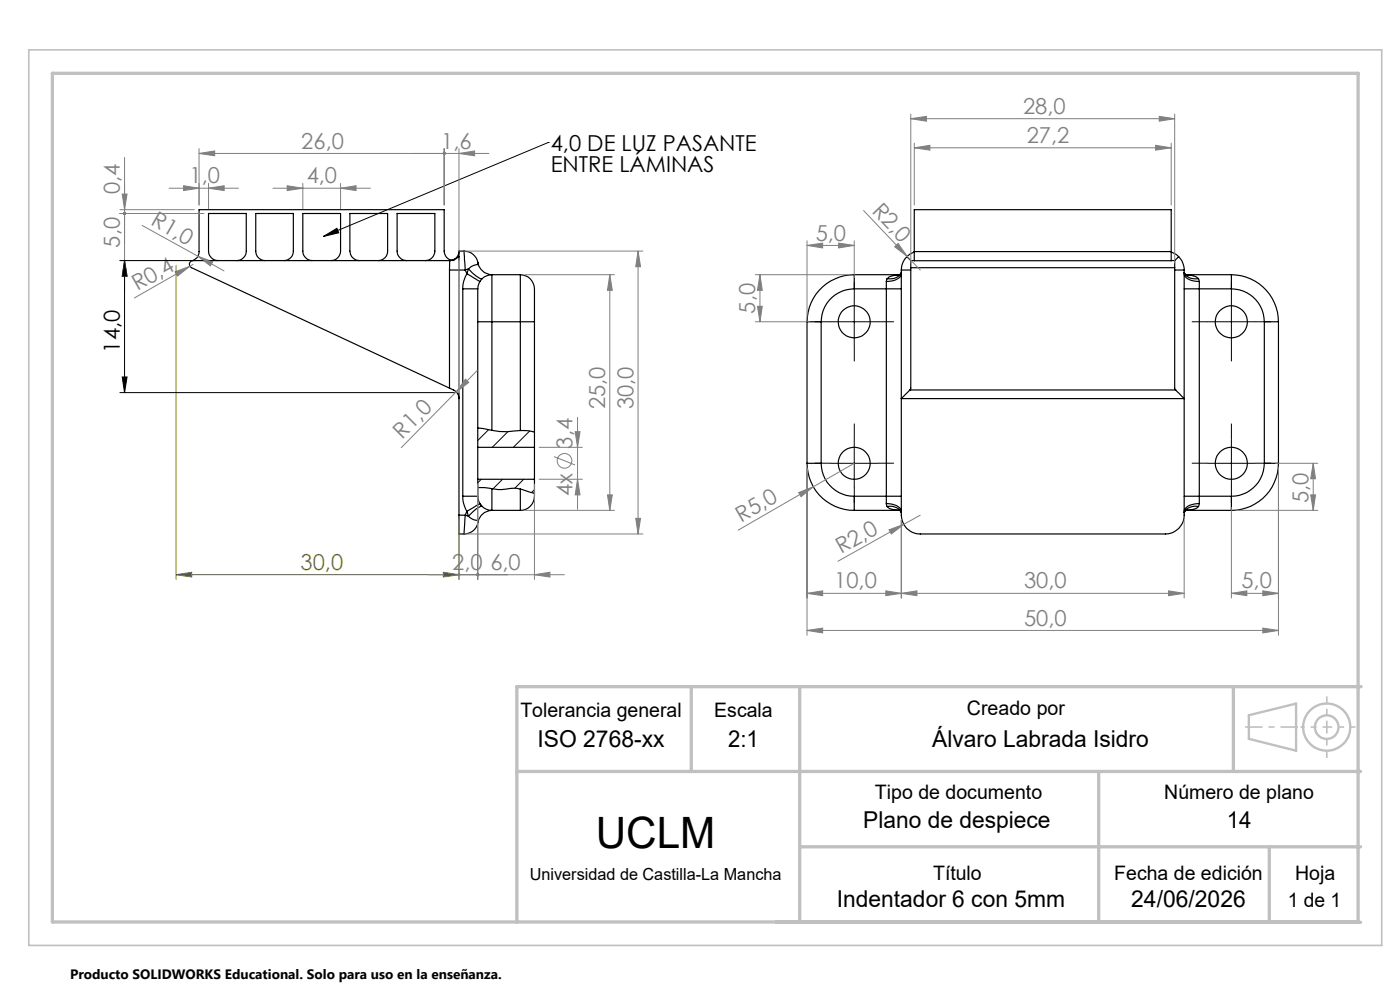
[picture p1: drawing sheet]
<svg xmlns="http://www.w3.org/2000/svg" width="297mm" height="210mm" viewBox="0 0 297 210" stroke-linecap="round" stroke-linejoin="round" font-family="sans-serif">
<g fill="none" stroke="#000" stroke-width=".25">
<path d="M46.2 55.3a2.05 2.05 0 0 1-2-2v-8h8v8a2.05 2.05 0 0 1-2 2M56.2 55.3a1.99 1.99 0 0 1-1.9-2v-8h7.9v8a1.99 1.99 0 0 1-1.9 2M66.3 55.3a2.05 2.05 0 0 1-2.1-2v-8h8v8a2.05 2.05 0 0 1-2 2M76.2 55.3a2.05 2.05 0 0 1-2-2v-8h8v8a1.99 1.99 0 0 1-1.9 2M86.3 55.3a2.05 2.05 0 0 1-2.1-2v-8h8.1v8a2.05 2.05 0 0 1-2.1 2M95.4 57.3h2M95.4 57.3v25M95.4 55.3v2M95.4 55.3h-54.4a.79 .79 0 0 0-.8 .6 .79 .79 0 0 0 .4 .9l54.8 25.5M95.8 55.2a2.05 2.05 0 0 1-1.6-1.9v-8.8h-52v8.9a1.93 1.93 0 0 1-1.4 1.9M95.8 55.2l-.4 .1M97.4 54.5v2.8"/>
<path d="M97.4 53.3v1.2M97.4 54.5l-1 .6-1 .2M97.4 53.3a1.97 1.97 0 0 1-1.6 1.9M97.4 53.3h1.1M97.4 57.3h1.3M97.4 57.3v52M98.5 53.3l.2 4M98.5 53.3a3 3 0 0 1 2.9 2.4M98.7 57.3l.4 .8M99.1 58.1l2.7 1.6M99.1 58.1a6 6 0 0 0-.9 3.2M99.4 57a6.4 6.4 0 0 0 2.8 2.2l.1-.1"/>
<path d="M99.4 57l-.7 .3M99.4 57l-.3 1.1M101.4 55.7a2.96 2.96 0 0 0 3 2.6M101.4 55.7v.4a2.95 2.95 0 0 0-2 .9M104.4 58.3v10M104.4 58.3a3 3 0 0 0-3 3M104.4 58.3h6M110.4 58.3a3.2 3.2 0 0 1 3 3.8v6.2M110.4 58.3v10M181.2 58.3a10 10 0 0 0-10 10M181.2 58.3v3M181.2 58.3h9.7"/>
<path d="M188 59.7v1.6M188.2 59.1l-.2 .6M190.8 58.3l-2.1 .4-.5 .4M191.2 57.3h2M191.2 57.3v52a4 4 0 0 0 4 4h52a4 4 0 0 0 4-4v-52M191.2 58.1a2.49 2.49 0 0 1-2.6 1.6h-.6M191.2 57.8a2.63 2.63 0 0 1-3 1.3M191.2 57.8l-.5 .6M192.4 54.5a4.1 4.1 0 0 0-1.2 2.8M192.4 54.5l.8 .8M193.2 55.3v1.5M193.2 56.8v25.5l-.2 .4"/>
<path d="M193.2 56.8h56M193.2 55.3h.8M194 53.4v1.9h54.5v-1.9M194 53.5l-1 .4-.6 .6M194 53.4h54.5M194 53.4v-8.9h54.5v8.9M248.5 53.5l.9 .4 .6 .6M248.5 55.3h.7M249.2 55.3v1.5M249.2 56.8v25.5l.2 .4M249.2 57.3h2M250 54.5a4.1 4.1 0 0 1 1.2 2.8"/>
<path d="M250 54.5l-.8 .8M251.2 58.1a2.49 2.49 0 0 0 2.7 1.6h.5M251.6 58.3h9.6M251.6 58.3l2.1 .4 .5 .4M251.7 58.4l-.5-.6a2.65 2.65 0 0 0 3 1.3M254.2 59.1l.2 .6M254.4 59.7v1.6M261.2 58.3v3M261.2 58.3a10 10 0 0 1 10 10M98.2 61.3h3.2M98.2 61.3v44M101.4 68.3h3"/>
<path d="M101.4 61.3v7M101.4 68.3v26.6M104.4 68.3h6M104.4 68.3v23M110.4 68.3h3M110.4 68.3v23M113.4 68.3v26.6M171.2 68.3h3M171.2 68.3v30M174.2 68.3v30M181.2 61.3a7 7 0 0 0-7 7M181.2 61.3h6.8"/>
<path d="M188 61.3h3.2M188 61.3v44M251.2 61.3h3.2M254.4 61.3v44M254.4 61.3h6.8M261.2 61.3a7 7 0 0 1 7 7M268.2 68.3h3M268.2 68.3v30M271.2 68.3v30M95.4 82.3a2.5 2.5 0 0 1 2 2.3M101.4 90.8l3 .5M101.4 94.9v6.8"/>
<path d="M101.4 94.9h12M104.4 91.3a17.3 17.3 0 0 0 6 0M110.4 91.3l1.6 .1 1.4 .2M113.4 94.9v6.8M171.2 98.3h3M171.2 98.3a10 10 0 0 0 10 10M174.2 98.3a7 7 0 0 0 7 7M193 82.7l-1.8 1.9h60l-1.8-1.9M193 82.7h56.4M268.2 98.3a7 7 0 0 1-7 7M268.2 98.3h3M271.2 98.3a10 10 0 0 1-10 10"/>
<path d="M97.4 109.3v4h1.1M97.4 109.3h1.3M98.2 105.3h3.2M98.2 105.3a6 6 0 0 0 .9 3.2M98.7 109.3l.7 .2M98.7 109.3l-.2 4M99.1 108.5l2.7-1.7 .5 .6h-.1a6.4 6.4 0 0 0-2.8 2.1M99.1 108.5l.3 1M99.1 108.5l-.4 .8M99.4 109.5l.8 .6 1.3 .3-.1 .4M101.4 105.3a3 3 0 0 0 3 3M101.4 103.4v1.9"/>
<path d="M101.4 103.4h1.3l1.7 .3M101.4 101.7v1.7M101.4 101.7h12M101.4 110.8a2.93 2.93 0 0 1-2.9 2.5M104.4 103.7v4.6M104.4 103.7a20.6 20.6 0 0 0 5.1-.1l.9 .1M104.4 108.3a3 3 0 0 0-3 2.5M104.4 108.3h6M110.4 103.7v4.6M110.4 103.7l3 .9M113.4 104.6v.4a3.1 3.1 0 0 1-3 3.3M113.4 101.7v2.9"/>
<path d="M181.2 105.3v3M181.2 105.3h6.8M181.2 108.3h9.7M188 105.3h3.2M188 105.3v1.5M188 106.8a3.3 3.3 0 0 1 3.2 1.4v.3M188 106.8l.2 .6M188.2 107.4a2.57 2.57 0 0 1 3 1.3l-.5-.5M188.2 107.4l.5 .5 2.1 .3M251.2 105.3h3.2M251.6 108.3h9.6M251.7 108.2l-.5 .6"/>
<path d="M254.2 107.4a2.58 2.58 0 0 0-3 1.3M254.2 107.4a2.83 2.83 0 0 1-2.6 .8M254.4 105.3v1.5M254.4 106.8a2.95 2.95 0 0 0-3.2 1.7M254.4 106.8l-.2 .6M254.4 105.3h6.8M261.2 105.3v3"/>
<circle cx="181.2" cy="68.3" r="3.4"/>
<circle cx="261.2" cy="68.3" r="3.4"/>
<circle cx="181.2" cy="98.3" r="3.4"/>
<circle cx="261.2" cy="98.3" r="3.4"/>
</g>
<g fill="none" stroke="#000" stroke-width=".21">
<path d="M116.3 30.2h.1M116.3 30.2l-47.7 20M25.4 55.3h71M26.4 55.3l.6 3.3h-1.1zM26.4 55.3v28M68.6 50.2l2.9-1.8 .4 1zM25.9 80h1.1l-.6 3.3zM176.2 68.3h10M181.2 63.3v10M256.2 68.3h10M261.2 63.3v10M25.4 83.3h71"/>
<path d="M103.6 91.1l-2.2 2.3M107.7 91.6l-3.3 3.3M112.4 91.4l-3.5 3.5M176.2 98.3h10M181.2 93.3v10M256.2 98.3h10M261.2 93.3v10M102.1 101.7l-.7 .7M106.6 101.7l-2 2M111.1 101.7l-1.9 1.9M113.4 103.9l-.7 .6"/>
</g>
<g fill="none" stroke="#808080" stroke-width=".21">
<path d="M26.4 33.4v28.2M35.9 39.9h14.7M38.9 39.4l3.3 .5-3.3 .5zM42.2 32.6l3.3-.6v1zM42.2 31.5v12M42.2 32.6h61.5M44.2 39.9l3.4-.5v1zM44.2 38.9v5.4M57.9 39.9h20.7M60.9 39.4l3.3 .5-3.3 .5zM64.2 38.9v5.4M72.2 39.9l3.3-.5v1z"/>
<path d="M72.2 38.9v5.4M94.2 31.5v12M97.4 32.6l3.3-.6v1zM97.4 31.5v21.9M193.2 25.2l3.3-.5v1zM193.2 24.2v31.6M193.2 25.2h56M194 31.4l3.3-.6v1zM194 30.4v13.1M194 31.4h54.5M245.1 30.8l3.4 .6-3.4 .4zM245.9 24.7l3.3 .5-3.3 .5z"/>
<path d="M248.5 30.4v13.1M249.2 24.2v31.6M25.4 44.5h15.8M25.4 45.3h17.9M25.4 55.3h14.6M25.9 41.2h1.1l-.6 3.3zM26.4 55.3l.6 3.3h-1.1zM30.2 47.8l11.8 6.6M37.1 57.7l3.2-1.2-2.6 2.1zM40.3 56.5l-11.8 6.7M41 56.1l-.7 .4M42 54.4l3.1 1.1-.5 .9z"/>
<path d="M42 54.4l5.5 3.1M98.4 53.3h38M111.4 58.3h19M129.4 58.3l.5 3.3h-1zM129.4 58.3v50M135.4 53.3l.5 3.3h-1zM135.4 53.3v60M160.2 58.3h20M161.2 58.3l.5 3.3h-1zM161.2 58.3v10M171.2 52.1l3.3-.5v1zM171.2 51.1v16.2"/>
<path d="M171.2 52.1h10M177.9 51.6l3.3 .5-3.3 .5zM181.2 51.1v7.8M183.2 44.7l9.2 9.7M189.8 52.3l.7-.7 1.9 2.8zM192.4 54.4l2.8 2.9M193.3 53.8h-.2M101.2 78.6l-16.1 16.4M160.2 68.3h11.6M160.7 65h1l-.5 3.3zM98.7 80.4l.7 .7-2.6 2zM114.4 94.9h9.1"/>
<path d="M117.5 96.9l4.5 1.7M122 91.6h1l-.5 3.3zM122.5 88.5v19.5M171.2 99.3v35.5M181.2 98.3l-8.7 4.9M270.6 98.3h9M271.2 99.3v35.5M278.6 98.3l.5 3.3h-1zM278.6 98.3v10M97.4 110.3v12.6M98.4 113.3h38M101.4 102.7v20.2"/>
<path d="M111.4 108.3h19M113.4 102.7v20.2M114.4 101.7h9.1M122.5 101.7l.5 3.3h-1zM128.9 105h1l-.5 3.3zM134.9 110h1l-.5 3.3zM169.4 104.5l3.1-1.3-2.6 2.2zM172.5 103.2l-15.9 9.3M188.6 112.4l3.1-1.2-2.6 2.1zM191.2 110.3v16.6M191.7 111.2l-13.9 7.9M195.2 109.3l-3.5 1.9"/>
<path d="M251.2 110.3v16.6M261.2 107.7v19.2M262.2 108.3h17.4M278.1 105h1l-.5 3.3zM91 121.9h28.7M113.4 121.9l3.3-.5v1zM171.2 133.7l3.3-.5v1.1zM171.2 125.9l3.3-.6v1.1zM171.2 133.7h100M171.2 125.9h80M187.9 125.3l3.3 .6-3.3 .5zM191.2 125.9l3.3-.6v1.1z"/>
<path d="M247.9 125.3l3.3 .6-3.3 .5zM261.2 125.9l3.3-.6v1.1zM261.2 125.9h10M267.9 133.2l3.3 .5-3.3 .6zM267.9 125.3l3.3 .6-3.3 .5z"/>
<circle cx="119.8" cy="97.7" r="1.55"/>
</g>
<path d="M37.4 56.3v66.6M97.4 110.3v12.6M37.4 121.9l3.3-.5v1zM37.4 121.9h60M94.1 121.4l3.3 .5-3.3 .5z" fill="none" stroke="#808000" stroke-width=".21"/>
<g fill="none" stroke="#c0c0c0" stroke-width=".5">
<path d="M264.9 151.7l10.1-2.4v9.9l-10.1-2.5z"/>
<circle cx="281.4" cy="154.2" r="2.5"/>
<circle cx="281.5" cy="154.2" r="5"/>
</g>
<g fill="none" stroke="#000" stroke-width=".21" stroke-dasharray="15.2 1.3 1.3 1.3" stroke-linecap="butt">
<path d="M176.2 68.3h-3.4M181.2 63.3v-3.4M181.2 73.3v3.4M186.2 68.3h3.4M256.2 68.3h-3.4M261.2 63.3v-3.4M261.2 73.3v3.4M266.2 68.3h3.4M176.2 98.3h-3.4M181.2 93.3v-3.4M186.2 98.3h3.4M256.2 98.3h-3.4"/>
<path d="M261.2 93.3v-3.4M266.2 98.3h3.4M181.2 103.3v3.4M261.2 103.3v3.4"/>
</g>
<path d="M281.5 154.2v-6.5M281.5 154.2v6.6" fill="none" stroke="#c0c0c0" stroke-width=".35" stroke-dasharray="15.2 1.3 1.3 1.3" stroke-dashoffset="13.9" stroke-linecap="butt"/>
<path d="M281.5 154.2h6" fill="none" stroke="#c0c0c0" stroke-width=".35" stroke-dasharray="15.2 1.3 1.3 1.3" stroke-dashoffset="14.1" stroke-linecap="butt"/>
<path d="M281.5 154.2h-5.6" fill="none" stroke="#c0c0c0" stroke-width=".35" stroke-dasharray="15.2 1.3 1.3 1.3" stroke-dashoffset="14.4" stroke-linecap="butt"/>
<path d="M275.4 154.2h-11.3" fill="none" stroke="#c0c0c0" stroke-width=".35" stroke-dasharray="15.2 1.3 1.3 1.3" stroke-dashoffset="11.5" stroke-linecap="butt"/>
<path d="M97.4 55.3v28" fill="none" stroke="#c0c0c0" stroke-width=".21"/>
<path d="M6.1 10.6h287v189.9h-287z" fill="none" stroke="#c0c0c0" stroke-width=".35"/>
<path d="M11.1 15.5h277v180.1h-277zM146.6 145.7v17.9M169.7 145.7v49.9M261.7 145.7v17.9M288.7 145.7h-179.1v49.9M109.6 163.6h179M169.7 179.6h118.9M233.1 163.6v32M269.3 179.6v16M262.2 195.6h26.4" fill="none" stroke="#c0c0c0" stroke-width=".7"/>
<path d="M68.6 50.2l2.9-1.8 .4 1z" fill="#000"/>
<path d="M37.4 121.9l3.3-.5v1zM94.1 121.4l3.3 .5-3.3 .5z" fill="#808000"/>
<g fill="#808080">
<path d="M189.8 52.3l.7-.7 1.9 2.8z"/>
<path d="M42 54.4l3.1 1.1-.5 .9z"/>
<path d="M188.6 112.4l3.1-1.2-2.6 2.1z"/>
<path d="M37.1 57.7l3.2-1.2-2.6 2.1z"/>
<path d="M169.4 104.5l3.1-1.3-2.6 2.2z"/>
<path d="M98.7 80.4l.7 .7-2.6 2z"/>
<path d="M177.9 51.6l3.3 .5-3.3 .5zM171.2 52.1l3.3-.5v1zM44.2 39.9l3.4-.5v1zM38.9 39.4l3.3 .5-3.3 .5z"/>
<path d="M171.2 133.7l3.3-.5v1.1zM267.9 133.2l3.3 .5-3.3 .6zM191.2 125.9l3.3-.6v1.1zM247.9 125.3l3.3 .6-3.3 .5zM171.2 125.9l3.3-.6v1.1zM187.9 125.3l3.3 .6-3.3 .5zM261.2 125.9l3.3-.6v1.1zM267.9 125.3l3.3 .6-3.3 .5zM193.2 25.2l3.3-.5v1zM245.9 24.7l3.3 .5-3.3 .5zM42.2 32.6l3.3-.6v1zM94 32.3a.34 .34 0 0 0 .1 .5 .34 .34 0 0 0 .5-.2h-.4h.4a.35 .35 0 0 0-.2-.4 .35 .35 0 0 0-.4 .1zM94 32.3a.34 .34 0 0 0 .1 .5 .34 .34 0 0 0 .5-.2h-.4h.4a.35 .35 0 0 0-.2-.4 .35 .35 0 0 0-.4 .1zM97.4 32.6l3.3-.6v1zM60.9 39.4l3.3 .5-3.3 .5zM72.2 39.9l3.3-.5v1zM97.2 121.6a.34 .34 0 0 0 0 .6 .34 .34 0 0 0 .5-.3h-.3h.3a.35 .35 0 0 0-.2-.3 .35 .35 0 0 0-.3 0zM101.2 121.6l-.2 .3h.4h-.4a.34 .34 0 0 0 .5 .3 .34 .34 0 0 0 .2-.5 .34 .34 0 0 0-.5-.1zM101.1 121.6a.34 .34 0 0 0 .1 .6 .34 .34 0 0 0 .5-.3h-.3h.3a.33 .33 0 0 0-.2-.3 .33 .33 0 0 0-.4 0zM113.4 121.9l3.3-.5v1z"/>
<path d="M194 31.4l3.3-.6v1zM245.1 30.8l3.4 .6-3.4 .4z"/>
<path d="M160.7 65h1l-.5 3.3zM161.2 58.3l.5 3.3h-1z"/>
<path d="M278.6 98.3l.5 3.3h-1zM278.1 105h1l-.5 3.3zM25.9 41.2h1.1l-.6 3.3zM26.1 45.1a.34 .34 0 0 0 .2 .5 .34 .34 0 0 0 .4-.3 .34 .34 0 0 0-.3-.4v.4v-.4zM26.2 45a.34 .34 0 0 0-.1 .4 .34 .34 0 0 0 .3 .2v-.3v.3a.34 .34 0 0 0 .3-.5 .34 .34 0 0 0-.5-.1zM26.4 55.3l.6 3.3h-1.1zM129.4 58.3l.5 3.3h-1zM128.9 105h1l-.5 3.3zM135.4 53.3l.5 3.3h-1zM134.9 110h1l-.5 3.3zM122 91.6h1l-.5 3.3zM122.5 101.7l.5 3.3h-1z"/>
</g>
<path d="M26.4 55.3l.6 3.3h-1.1zM25.9 80h1.1l-.6 3.3z" fill="#000"/>
<text font-size="9.2" x="126.4" y="179.9">UCLM</text>
<g font-size="4.9">
<text x="114" y="158.5">ISO 2768-xx</text>
<text x="154.5" y="158.5">2:1</text>
<text x="197.8" y="158.5">Álvaro Labrada Isidro</text>
<text x="183.1" y="175.6">Plano de despiece</text>
<text x="260.2" y="175.6">14</text>
<text x="177.6" y="192.4">Indentador 6 con 5mm</text>
<text x="240" y="192.4">24/06/2026</text>
</g>
<g font-size="4.7" fill="#808080">
<text x="217" y="24.2">28,0</text>
<text x="63.9" y="31.5">26,0</text>
<text x="93.6" y="31.5">1,6</text>
<text x="217.8" y="30.3">27,2</text>
<text x="25.4" y="41.1" transform="rotate(-90 25.4 41.1)">0,4</text>
<text x="40.2" y="38.9">1,0</text>
<text x="65.1" y="38.9">4,0</text>
<text x="31.8" y="47.6" transform="rotate(30 31.8 47.6)">R1,0</text>
<text x="184.8" y="44.9" transform="rotate(46 184.8 44.9)">R2,0</text>
<text x="25.4" y="52.5" transform="rotate(-90 25.4 52.5)">5,0</text>
<text x="173" y="51">5,0</text>
<text x="29.2" y="61.8" transform="rotate(-30 29.2 61.8)">R0,4</text>
<text x="160.2" y="66.5" transform="rotate(-90 160.2 66.5)">5,0</text>
<text x="128.4" y="86.8" transform="rotate(-90 128.4 86.8)">25,0</text>
<text x="134.4" y="86.8" transform="rotate(-90 134.4 86.8)">30,0</text>
<text x="85.4" y="93.3" transform="rotate(-45 85.4 93.3)">R1,0</text>
<text x="121.5" y="95.2" transform="rotate(-90 121.5 95.2)">3,4</text>
<text x="121.5" y="105.3" transform="rotate(-90 121.5 105.3)">4x</text>
<text x="277.6" y="106.7" transform="rotate(-90 277.6 106.7)">5,0</text>
<text x="157.2" y="110.9" transform="rotate(-30 157.2 110.9)">R5,0</text>
<text x="178.4" y="117.6" transform="rotate(-29 178.4 117.6)">R2,0</text>
<text x="95.9" y="120.9">2,0</text>
<text x="104" y="120.9">6,0</text>
<text x="177" y="124.8">10,0</text>
<text x="217.2" y="124.8">30,0</text>
<text x="263.4" y="124.8">5,0</text>
<text x="217.2" y="132.7">50,0</text>
</g>
<g font-size="4.7">
<text x="116.8" y="32">4,0 DE LUZ PASANTE</text>
<text x="116.8" y="36.5">ENTRE LÁMINAS</text>
<text x="25.4" y="74.8" transform="rotate(-90 25.4 74.8)">14,0</text>
</g>
<text font-size="4.7" fill="#808000" x="63.8" y="120.9">30,0</text>
<g font-size="4.2">
<text x="110.4" y="152.1">Tolerancia general</text>
<text x="151.5" y="152.1">Escala</text>
<text x="205.1" y="151.8">Creado por</text>
<text x="185.6" y="169.6">Tipo de documento</text>
<text x="247" y="169.6">Número de plano</text>
<text x="198" y="186.6">Título</text>
<text x="236.4" y="186.6">Fecha de edición</text>
<text x="274.8" y="186.6">Hoja</text>
<text x="273.2" y="192.4">1 de 1</text>
</g>
<text font-size="3.5" x="112.4" y="186.6">Universidad de Castilla-La Mancha</text>
<text font-size="2.9" x="14.9" y="207.6">Producto SOLIDWORKS Educational. Solo para uso en la enseñanza.</text>
</svg>
